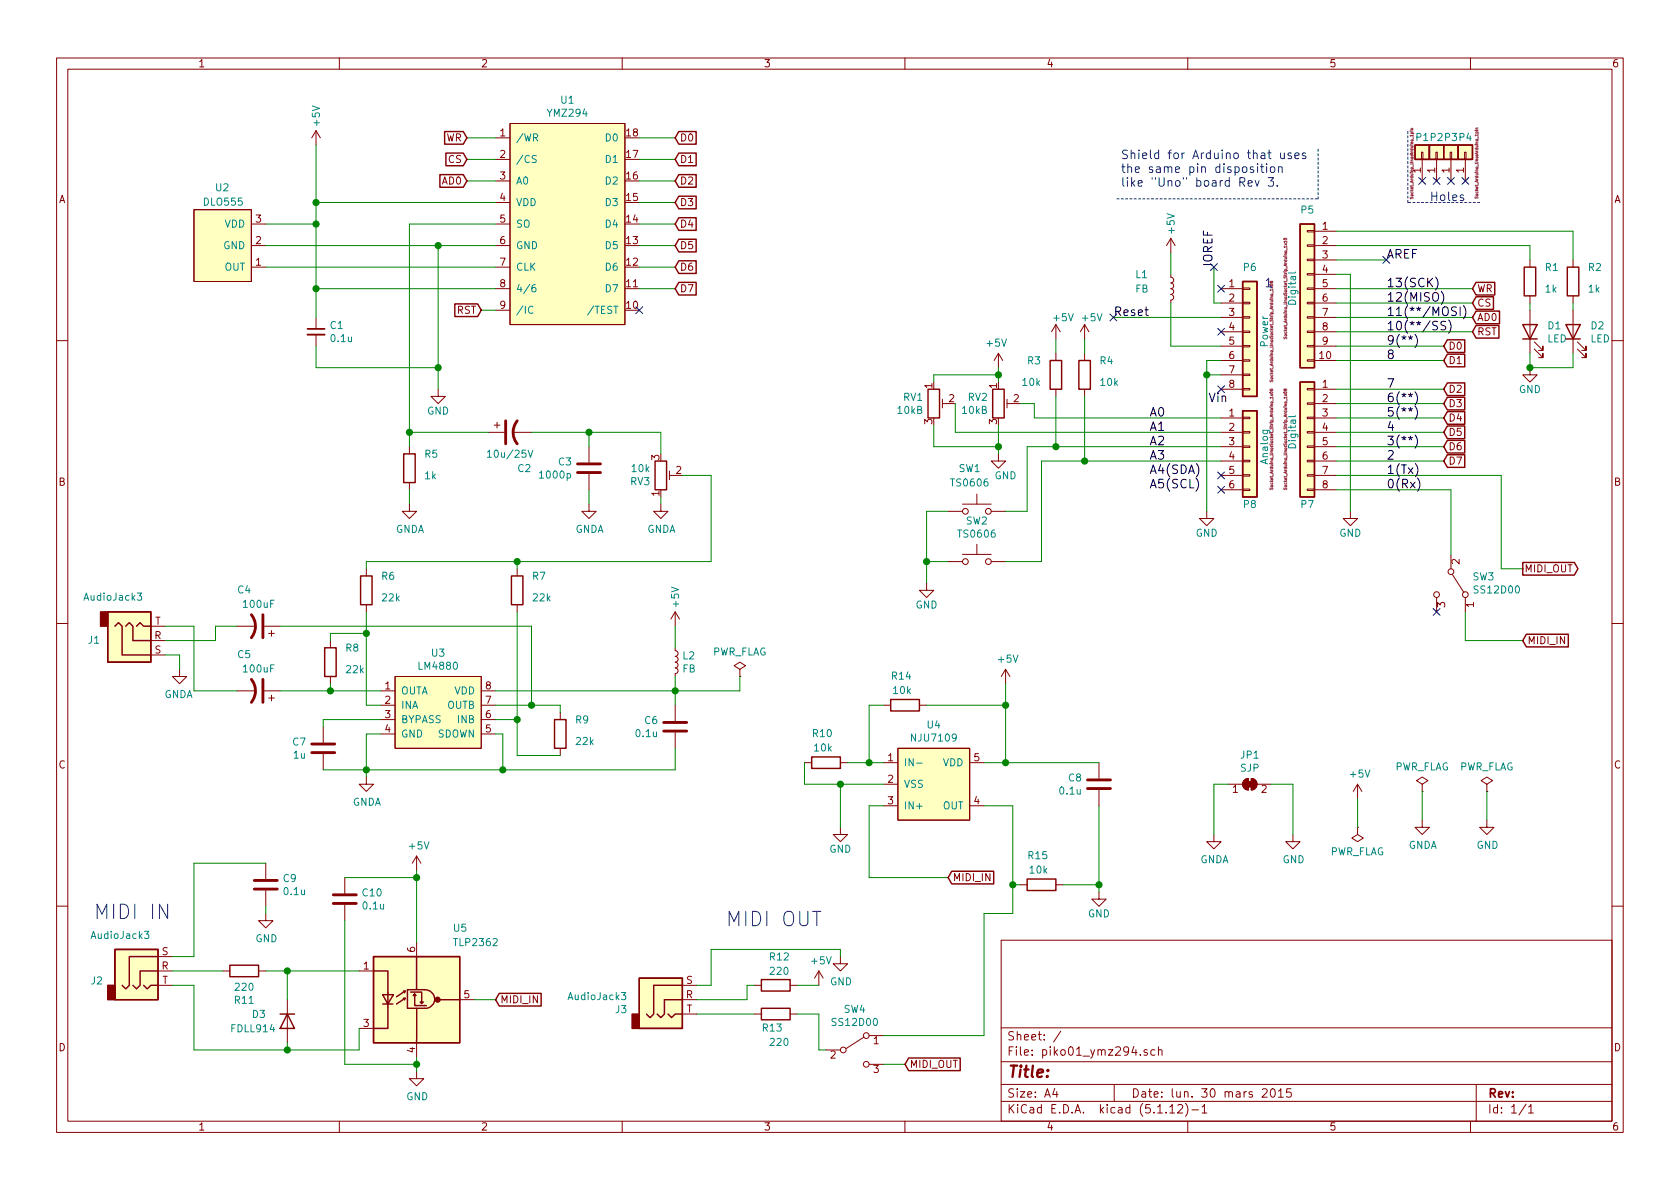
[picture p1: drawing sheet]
<svg xmlns="http://www.w3.org/2000/svg" width="297mm" height="210mm" viewBox="0 0 297 210" stroke-linecap="round" stroke-linejoin="round" font-family="sans-serif">
<g fill="none" stroke="#840000" stroke-width=".18">
<path d="M10 10.3h277v189.9h-277zM12 12.2h273v186.1h-273zM60 10.3v1.9M110 10.3v1.9M160 10.3v1.9M210 10.3v1.9M260 10.3v1.9M34.3 37.1h10.1v12.7h-10.1zM44.4 39.6h2.6M55.9 23.1l-.8 1.3M55.9 23.1v2.5M55.9 23.1l.7 1.3"/>
<path d="M87.6 24.4h2.6M87.6 28.2h2.6M87.6 32h2.6M87.6 35.8h2.6M87.6 39.6h2.6M90.2 21.8h20.3v35.6h-20.3zM251.3 26.9h.3v1.3h-.3zM251.5 28.2v3.8M253.9 26.9h.2v1.3h-.2zM254 28.2v3.8M256.4 26.9h.3v1.3h-.3zM256.5 28.2v3.8"/>
<path d="M259 26.9h.2v1.3h-.2zM259.1 28.2v3.8M44.4 43.4h2.6M44.4 47.2h2.6M55.9 56.1v2.1M55.9 59.2v2M87.6 43.4h2.6M87.6 51h2.6M87.6 47.2h2.6M87.6 54.9h2.6M186.7 57.4l-.8 1.3M186.7 57.4v2.5"/>
<path d="M186.7 57.4l.8 1.3M191.8 57.4l-.8 1.3M191.8 57.4v2.5M191.8 57.4l.7 1.3M207 48.5v.5l.3 .1 .2 .3-.1 .5-.4 .1 .3 .2 .2 .2-.1 .5-.4 .1 .3 .2 .2 .3-.1 .4-.4 .2 .3 .1 .2 .3-.1 .4-.4 .2v.5M207 42.2v2.5M207 42.2l-.8 1.2M207 42.2l.8 1.2M215.9 51h3.8M215.9 53.6h3.8M215.9 56.1h3.8M215.9 58.7h3.8"/>
<path d="M219.7 56h1.3v.3h-1.3zM219.7 53.5h1.3v.2h-1.3zM219.7 50.9h1.3v.3h-1.3zM219.7 58.5h1.3v.3h-1.3zM231.1 56h1.3v.3h-1.3zM231.1 58.5h1.3v.3h-1.3zM231.1 53.5h1.3v.2h-1.3zM231.1 48.4h1.3v.2h-1.3zM231.1 45.8h1.3v.3h-1.3zM231.1 43.3h1.3v.3h-1.3zM231.1 40.8h1.3v.2h-1.3zM231.1 50.9h1.3v.3h-1.3z"/>
<path d="M232.4 40.9h3.8M232.4 43.4h3.8M232.4 46h3.8M232.4 48.5h3.8M232.4 51h3.8M232.4 53.6h3.8M232.4 56.1h3.8M232.4 58.7h3.8M270.5 46v1.2M270.5 52.3v1.3M270.5 54.9v7.6M278.1 46v1.2"/>
<path d="M278.1 52.3v1.3M278.1 54.9v7.6M10 60.2h2M72.4 79v1.3M77.5 68.8v1.3h1.2l-1.2 1.3-1.3-1.3h1.3M86.4 76.4h2.8M87.4 75.2h1M87.9 74.7v1M90.7 76.4h3.3M104.1 79v2.8M166.6 70.6v1.5M166.6 71.4h1"/>
<path d="M176.5 62.5l.8 1.2M176.5 62.5v2.5M176.5 62.5l-.7 1.2M178.1 71.4h1M178.1 70.6v1.5M186.7 62.5v1.2M186.7 68.8v1.3M191.8 62.5v1.2M191.8 68.8v1.3M215.9 76.4h3.8M215.9 63.7h3.8M215.9 61.2h3.8"/>
<path d="M215.9 66.3h3.8M215.9 68.8h3.8M215.9 73.9h3.8M215.9 79h3.8M219.7 63.6h1.3v.3h-1.3zM219.7 66.2h1.3v.2h-1.3zM219.7 68.7h1.3v.3h-1.3zM219.7 61.1h1.3v.2h-1.3zM219.7 76.3h1.3v.3h-1.3zM219.7 73.8h1.3v.2h-1.3zM219.7 78.9h1.3v.2h-1.3zM231.1 61.1h1.3v.2h-1.3z"/>
<path d="M231.1 63.6h1.3v.3h-1.3zM231.1 78.9h1.3v.2h-1.3zM231.1 73.8h1.3v.2h-1.3zM231.1 71.2h1.3v.3h-1.3zM231.1 68.7h1.3v.3h-1.3zM231.1 76.3h1.3v.3h-1.3zM232.4 71.4h3.8M232.4 76.4h3.8M232.4 63.7h3.8M232.4 61.2h3.8M232.4 68.8h3.8M232.4 73.9h3.8"/>
<path d="M232.4 79h3.8M270.5 65v1.3h1.3l-1.3 1.3-1.3-1.3h1.3M271.3 61.7l1.5 1.5v-.7v.7h-.8M271.3 60.4l1.5 1.6v-.8v.8h-.8M278.9 61.7l1.5 1.5v-.7v.7h-.7M278.9 60.4l1.5 1.6v-.8v.8h-.7M285 60.2h2M72.4 89.1v1.3h1.3l-1.3 1.3-1.3-1.3h1.3M72.4 85.3v1.3M104.1 89.1v1.3h1.3l-1.3 1.3-1.2-1.3h1.2M104.1 83.8v2.8M116.8 89.1v1.3h1.3l-1.3 1.3-1.2-1.3h1.2"/>
<path d="M118.4 83.3v1.5M118.4 84.1h1M167.6 99.3h2.6M167.6 90.4h2.6M170.2 98h5.1M170.2 89.1h5.1M172.7 87.4v1.7M172.7 96.3v1.7M175.3 99.3h2.5M175.3 90.4h2.5M176.5 80.3v1.2h1.3l-1.3 1.3-1.2-1.3h1.2M213.4 90.4v1.3h1.2l-1.2 1.3-1.3-1.3h1.3"/>
<path d="M215.9 84.1h3.8M215.9 81.5h3.8M215.9 86.6h3.8M219.7 83.9h1.3v.3h-1.3zM219.7 86.5h1.3v.2h-1.3zM219.7 81.4h1.3v.3h-1.3zM231.1 81.4h1.3v.3h-1.3zM231.1 83.9h1.3v.3h-1.3zM231.1 86.5h1.3v.2h-1.3zM232.4 84.1h3.8M232.4 81.5h3.8M232.4 86.6h3.8"/>
<path d="M238.8 90.4v1.3h1.2l-1.2 1.3-1.3-1.3h1.3M256.5 98v2.6M10 110.3h2M26.7 110.7h2.5M26.7 113.3h2.5M26.7 115.8h2.5M31.7 118.4v1.2h-1.2l1.2 1.3 1.3-1.3h-1.3M41.9 110.7h3.3M46.7 110.7h2.8M47.5 112h1M48 111.5v1M58.4 113.3v1.2"/>
<path d="M58.4 119.6v1.3M64.8 100.6v1.2M64.8 106.9v1.3M69.8 119.6h15.3v12.7h-15.3zM91.4 100.6v1.2M91.4 106.9v1.3M119.4 114.5v.6l.3 .1 .2 .3-.1 .4-.4 .2 .3 .1 .2 .3-.1 .4-.4 .2 .3 .1 .2 .3-.1 .4-.4 .2 .3 .1 .2 .3-.1 .4-.4 .2v.5M119.4 108.2l-.8 1.3M119.4 108.2v2.5M119.4 108.2l.7 1.3M130.8 118.4l1-.7-1-.6-1 .6 1 .7v1.2M130.8 119.6h.1"/>
<path d="M163.8 103.1v1.3h1.3l-1.3 1.3-1.2-1.3h1.2M177.8 118.4l-.8 1.2M177.8 118.4v2.5M177.8 118.4l.8 1.2M254 105.7v2.5M256.8 101.6l2 3.2M259.1 105.7v2.5M285 110.3h2M41.9 122.2h3.3M46.7 122.2h2.8M47.5 123.4h1M48 122.9v1"/>
<path d="M57.1 128.5v2.8M57.1 133.3v2.8M64.8 137.4v1.3h1.2l-1.2 1.2-1.3-1.2h1.3M67.3 122.2h2.5M67.3 124.7h2.5M67.3 127.2h2.5M67.3 129.8h2.5M85.1 122.2h2.5M85.1 124.7h2.5M85.1 127.2h2.5M85.1 129.8h2.5M99.1 126v1.2"/>
<path d="M99.1 132.3v1.3M119.4 124.7v2.8M119.4 129.5v2.8M142.2 134.9h1.3M148.6 134.9h1.3M156.2 124.7h1.3M156.2 138.7h2.5M156.2 134.9h2.5M158.7 132.3h12.7v12.7h-12.7zM162.6 124.7h1.2M171.4 134.9h2.6M194.3 134.9v2.8"/>
<path d="M194.3 139.7v2.8M217.2 138.7h2.5M219.9 138l.5-.3h.3v2a1.03 1.03 0 0 1-.9-.6 1.03 1.03 0 0 1 .1-1.1zM221.2 137.7a1.02 1.02 0 0 1 1 1 1.02 1.02 0 0 1-1 1zM222.2 138.7h2.6M240 138.7l-.7 1.2M240 138.7v2.5M240 138.7l.8 1.2M251.5 138.7l1-.7-1-.6-1.1 .6 1.1 .7v1.2M251.5 139.9h.1M262.9 138.7l1-.7-1-.6-1 .6 1 .7v1.2M262.9 139.9h.1"/>
<path d="M47 152.6v2.8M47 157.5v2.8M61 155.2v2.8M73.7 151.4l-.8 1.2M73.7 151.4v2.5M73.7 151.4l.7 1.2M148.6 146.3v1.3h1.3l-1.3 1.2-1.3-1.2h1.3M156.2 142.5h2.5M171.4 142.5h2.6M180.3 156.5h1.3M186.7 156.5h1.3M194.3 157.7v1.3h1.3l-1.3 1.3-1.3-1.3h1.3"/>
<path d="M214.6 147.6v1.2h1.3l-1.3 1.3-1.2-1.3h1.2M228.6 147.6v1.2h1.3l-1.3 1.3-1.3-1.3h1.3M240 146.3v1.3l1 .6-1 .6-1-.6 1-.6M240 146.3h.1M251.5 145v1.3h1.2l-1.2 1.3-1.3-1.3h1.3M262.9 145v1.3h1.3l-1.3 1.3-1.3-1.3h1.3M10 160.2h2M27.9 171.7h2.6M27.9 174.2h2.6M27.9 169.2h2.6M39.4 171.7h1.2M45.7 171.7h1.3"/>
<path d="M47 161.5v1.3h1.3l-1.3 1.3-1.3-1.3h1.3M50.8 176.8v7.6M61 160v2.8M63.5 171.7h2.5M73.7 166.6v2.6M81.3 176.8h2.5M120.6 174.2h2.6M120.6 179.3h2.6M120.6 176.8h2.6M133.3 174.2h1.3M133.3 179.3h1.3M139.7 174.2h1.3"/>
<path d="M139.7 179.3h1.3M144.8 171.7l-.8 1.3M144.8 171.7v2.5M144.8 171.7l.7 1.3M148.6 169.2v1.2h1.3l-1.3 1.3-1.3-1.3h1.3M177 166.3h108v32h-108zM285 160.2h2M60 198.3v1.9M63.5 181.9h2.5M73.7 189.5v1.2h1.2l-1.2 1.3-1.3-1.3h1.3M73.7 184.4v2.5M110 198.3v1.9"/>
<path d="M146 185.7h2.6M152.8 183.4l-3.2 2M153.7 183.1h2.5M153.7 188.2h2.5M160 198.3v1.9M177 194.8h108M177 191.8h108M177 187.8h108M177 181.8h108M186.5 192.5l-.4 1h1M186.8 193v1M187.6 182.3l-1.3 2"/>
<path d="M197 191.8v3M201.6 186.5v.1M202.8 185.7l-.3-.1-.2 .2v.2l.5 .2v.3h-.5M204.2 185.7l-.4-.1-.3 .3 .1 .6h.6M204.8 185.7l.3-.1 .3 .1 .1 .9M204.8 185.1v1.5M206.8 195.8l.5-.5v1.5M206.8 196.8h.9M208.3 195.5l.2-.2h.3l.2 .2 .1 .3-.9 1h.9M209.6 195.1a1.71 1.71 0 0 1 0 2.3M210 198.3v1.9M210.7 196.3h1.2"/>
<path d="M212.5 195.8l.5-.5v1.5M212.5 196.8h.9M223.2 192.7l.2-.2h.3l.3 .2 .1 .3-1 1h1M224.8 192.6l.2-.1a.8 .8 0 0 1 .5 .8 .8 .8 0 0 1-.5 .7 1 1 0 0 1-.2-1.4zM226 193l.5-.5v1.5M226 194h.9M228.2 192.5h-.7v.7l.2-.1 .5 .1 .1 .2-.1 .5-.2 .1-.5-.1M260 198.3v1.9M261 191.8v6.5M269.8 195.2l-1.2 2M270.3 195.8l.4-.5v1.5M270.3 196.8h.8"/>
<circle cx="170.7" cy="90.4" r=".51"/>
<circle cx="170.7" cy="99.3" r=".51"/>
<circle cx="174.8" cy="90.4" r=".51"/>
<circle cx="174.8" cy="99.3" r=".51"/>
<circle cx="254" cy="105.2" r=".51"/>
<circle cx="256.5" cy="101.1" r=".51"/>
<circle cx="259.1" cy="105.2" r=".51"/>
<circle cx="149.1" cy="185.7" r=".51"/>
<circle cx="153.2" cy="188.2" r=".51"/>
<circle cx="153.2" cy="183.1" r=".51"/>
</g>
<g fill="none" stroke="#840000" stroke-width=".25">
<path d="M77.8 30.9h4.1l.6 1.1-.6 1.1h-4.1zM78.6 23.3h3.3l.6 1.1-.6 1.1h-3.3zM78.8 27.1h3.1l.6 1.1-.6 1.1h-3.1zM120 23.3h3.1v2.2h-3.1l-.6-1.1zM120 38.5h3.1v2.2h-3.1l-.6-1.1zM120 34.7h3.1v2.2h-3.1l-.6-1.1zM120 30.9h3.1v2.2h-3.1l-.6-1.1zM120 27.1h3.1v2.2h-3.1l-.6-1.1zM229.9 39.6h2.5v25.4h-2.5zM250.2 25.6h2.5v2.6h-2.5zM252.7 25.6h2.6v2.6h-2.6zM255.3 25.6h2.5v2.6h-2.5z"/>
<path d="M257.8 25.6h2.5v2.6h-2.5zM80.4 53.7h4.1l.6 1.2-.6 1.1h-4.1zM120 46.1h3.1v2.3h-3.1l-.6-1.2zM120 42.3h3.1v2.2h-3.1l-.6-1.1zM120 49.9h3.1v2.3h-3.1l-.6-1.2zM219.7 49.8h2.5v20.3h-2.5zM261 49.9h3.3v2.3h-3.3l-.7-1.2zM261 52.5h3.1v2.2h-3.1l-.7-1.1zM261 55h4.1v2.2h-4.1l-.7-1.1zM261 57.6h4v2.2h-4l-.7-1.1zM269.2 57.4h2.6l-1.3 2.5zM269.2 59.9h2.6"/>
<path d="M269.5 47.2h2v5.1h-2zM276.9 57.4h2.5l-1.3 2.5zM276.9 59.9h2.5M277.1 47.2h2v5.1h-2zM164.1 68.8h2v5.1h-2zM175.5 68.8h2v5.1h-2zM185.7 63.7h2v5.1h-2zM190.8 63.7h2v5.1h-2zM219.7 72.6h2.5v15.3h-2.5zM229.9 67.6h2.5v20.3h-2.5zM255.9 60.1h3.1v2.2h-3.1l-.6-1.1zM255.9 77.9h3.1v2.2h-3.1l-.6-1.1z"/>
<path d="M255.9 75.3h3.1v2.3h-3.1l-.6-1.2zM255.9 72.8h3.1v2.2h-3.1l-.6-1.1zM255.9 70.3h3.1v2.2h-3.1l-.6-1.1zM255.9 67.7h3.1v2.2h-3.1l-.6-1.1zM255.9 62.6h3.1v2.3h-3.1l-.6-1.2zM71.4 80.3h2v5h-2zM115.8 81.5h2.1v5.1h-2.1zM255.9 80.4h3.1v2.2h-3.1l-.6-1.1zM269.2 99.5h9.2l.6 1.1-.6 1.1h-9.2zM19 108.2h7.7v8.9h-7.7zM20.3 110.7l.7-.6 .6 .6v5.1h5.1M22.2 110.7l.7-.6 .6 .6v2.6h3.2"/>
<path d="M24.1 110.7l.7-.6 .6 .6h1.3M57.4 114.5h2v5.1h-2zM63.8 101.8h2v5.1h-2zM90.4 101.8h2.1v5.1h-2.1zM269.9 112.2h7.4v2.2h-7.4l-.7-1.1zM98 127.2h2.1v5.1h-2.1zM143.5 133.9h5.1v2h-5.1zM157.5 123.7h5.1v2h-5.1zM168.3 154.1h7.4v2.2h-7.4l-.7-1.1zM181.6 155.4h5.1v2.1h-5.1zM20.3 167.9h7.6v8.9h-7.6zM25.4 174.2l.6 .7 .7-.7h1.2"/>
<path d="M27.9 171.7h-3.1v2.5l-.7 .7-.6-.7M27.9 169.2h-5v5l-.7 .7-.6-.7M40.6 170.7h5.1v2h-5.1zM49.5 179.3h2.6M50.8 179.3l1.3 2.6h-2.6zM66 169.2h15.3v15.2h-15.3zM66 171.7h2.6v10.2h-2.6M67.7 175.9h1.9l-1 1.6zM67.7 177.5h1.7M71.3 176.5h.3M71.3 175.3h.3M71.6 176.5l-1.5 1"/>
<path d="M71.6 175.3l-1.5 1M71.6 176.5l-.1 .3M71.6 175.3l-.1 .3M72.6 175.4h1.9v1.8M73.1 176l.2-.2 .3 .2zM73.3 176.1v1.7h1.8M73.7 169.1v5.8M73.7 178.3v6.1M74.3 177.2h.5l-.3 .3zM75 177.8h.4M75.1 175h-3.1v3.3h3.1a1.64 1.64 0 0 0 1.8-1.6 1.64 1.64 0 0 0-1.8-1.7M77.8 176.8h3.6"/>
<path d="M88.3 175.7h7.4v2.2h-7.4l-.7-1.1zM113 173h7.6v8.9h-7.6zM118.1 179.3l.6 .7 .7-.7h1.2M120.6 176.8h-3.1v2.5l-.7 .7-.6-.7M120.6 174.2h-5v5.1l-.7 .7-.6-.7M134.6 173.2h5.1v2.1h-5.1zM134.6 178.3h5.1v2h-5.1zM160.7 187.1h9.1v2.2h-9.1l-.7-1.1z"/>
</g>
<g fill="none" stroke="#840000" stroke-width=".51">
<path d="M89.4 74.4v4.1M91.4 74.4a3.3 3.3 0 0 0 0 4.1M102.1 83.6h4.1M102.1 82h4.1M44.4 108.7a3.3 3.3 0 0 1 0 4.1M46.5 108.7v4.1M44.4 120.1a3.3 3.3 0 0 1 0 4.1M46.5 120.1v4.1M55.1 133.1h4.1M55.1 131.6h4.1M117.3 129.3h4.1M117.3 127.8h4.1"/>
<path d="M192.3 139.4h4M192.3 137.9h4M45 157.2h4M45 155.7h4M58.9 159.8h4.1M58.9 158.2h4.1"/>
</g>
<g fill="#ffffc2" stroke="#ffffc2" stroke-width=".18">
<path d="M19 108.2h7.7v8.9h-7.7z"/>
<path d="M69.8 119.6h15.3v12.7h-15.3z"/>
<path d="M113 173h7.6v8.9h-7.6z"/>
<path d="M66 169.2h15.3v15.2h-15.3z"/>
<path d="M20.3 167.9h7.6v8.9h-7.6z"/>
<path d="M158.7 132.3h12.7v12.7h-12.7z"/>
<path d="M229.9 39.6h2.5v25.4h-2.5z"/>
<path d="M219.7 49.8h2.5v20.3h-2.5z"/>
<path d="M90.2 21.8h20.3v35.6h-20.3z"/>
<path d="M219.7 72.6h2.5v15.3h-2.5z"/>
<path d="M250.2 25.6h2.5v2.6h-2.5z"/>
<path d="M252.7 25.6h2.6v2.6h-2.6z"/>
<path d="M229.9 67.6h2.5v20.3h-2.5z"/>
<path d="M255.3 25.6h2.5v2.6h-2.5z"/>
<path d="M257.8 25.6h2.5v2.6h-2.5z"/>
<path d="M34.3 37.1h10.1v12.7h-10.1z"/>
</g>
<g fill="#840000" stroke="#840000" stroke-width=".25">
<path d="M17.8 108.2h1.2v2.5h-1.2z"/>
<path d="M111.8 179.3h1.2v2.6h-1.2z"/>
<path d="M19 174.2h1.3v2.6h-1.3z"/>
</g>
<path d="M94.8 27.6l-.5-.1-.2 .2 .1 .3 .6 .3v.3l-.2 .1h-.5M94.2 54.3a.6 .6 0 0 0-.8 .4 .6 .6 0 0 0 .6 .7l.2-.1M94.6 50.3l-.4 .2-.2 .4 .1 .6 .2 .1h.3l.2-.2-.2-.5-.3-.1-.3 .3M229.1 48.1l-.2 .2h-1.1M86.2 80l.3-.4v1.3M93.4 79.6l.4 1.3 .4-1.3M229.1 73.5l-.2 .2h-1.1M86.2 80.9h.7M24.3 104.9h.7l-.4 .5 .4 .1-.1 .6h-.4l-.2-.1M162.1 134.9h.9M25.5 164.7h.8l-.4 .5 .4 .1-.1 .6-.5 .1-.2-.2M109.9 175.5h.7l-.4 .5 .4 .1-.1 .6-.4 .1-.2-.1" fill="none" stroke="#008484" stroke-width=".18"/>
<path d="M54.4 59.2h3" fill="none" stroke="#840000" stroke-width=".33"/>
<path d="M54.4 58.2h3" fill="none" stroke="#840000" stroke-width=".3"/>
<g fill="#840000" stroke="#840000" stroke-width=".18">
<path d="M219.9 138l.5-.3h.3v2a1.03 1.03 0 0 1-.9-.6 1.03 1.03 0 0 1 .1-1.1z"/>
<path d="M221.2 137.7a1.02 1.02 0 0 1 1 1 1.02 1.02 0 0 1-1 1z"/>
<path d="M220.5 138.2h1v1h-1z"/>
<circle cx="77.4" cy="176.8" r=".46"/>
</g>
<g fill="none" stroke="#840084" stroke-width=".18">
<path d="M249.4 34.9v.2l.2-.1a.14 .14 0 0 1 .1-.1 .14 .14 0 0 1 .1 .1v.1M249.3 23.2h.1M249.5 23.6h.5M249.5 23.2h.3M249.5 22.9h.3M249.5 23.6l.1-.2h.2v.2M249.8 22.7h-.3v.2M260.8 23.1h.1M260.8 34.8v.2h.2a.14 .14 0 0 1 .1-.2 .14 .14 0 0 1 .2 .1v.2M261 23.1h.3M261 22.8h.3M261.3 23.5v-.2h-.3v.2h.5"/>
<path d="M261.3 22.6l-.3 .1v.1M224.6 50.3h.4a.24 .24 0 0 1-.2 .2 .24 .24 0 0 1-.2-.2zM224.7 50.7l.3 .2M224.7 49.8h.3v.2h-.2l-.1-.2h-.1v.2l.1-.1M225 51.1v.3M225 50.7l-.3 .2M227 59.6v.3h.2l.2-.3 .1 .3M227 42.2a.29 .29 0 0 1 .5 .1v.1a.26 .26 0 0 1-.3 .1 .26 .26 0 0 1-.2-.3zM227.2 43.1l.3 .2M227.5 42.7h-.5l.1 .2M227.5 42.6v.3M227.5 43.5v.3"/>
<path d="M227.5 43.1l-.3 .2M224.5 68.8l.1 .3h.3l.1-.3h-.3l.1 .3M224.6 67.2v.3h.1l.2-.3 .1 .3M224.6 69.3l.4 .1a.24 .24 0 0 1-.2 .2 .24 .24 0 0 1-.2-.3zM224.7 69.7l.3 .3M225 70.2v.3M225 69.7l-.3 .3M227 69.3l.5 .1a.24 .24 0 0 1-.3 .2 .24 .24 0 0 1-.2-.3zM227.2 69.7l.3 .3M227.2 68.9h.3v.1l-.2 .1-.1-.3h-.2v.3l.2-.1M227.5 70.2v.3M227.5 69.7l-.3 .3"/>
<path d="M224.6 86.3v.3h.1l.2-.3 .1 .3M227 86.3v.3h.2l.2-.3 .1 .3"/>
</g>
<path d="M197.5 35.2h35.5M233 35.2v-8.9M248.9 35.8v-12.7M261.6 35.8h-12.7" fill="none" stroke="#0000c2" stroke-width=".18" stroke-dasharray=".4 .4"/>
<g fill="none" stroke="#008400" stroke-width=".18">
<path d="M47 39.6h8.9M55.9 35.8h31.7M55.9 25.6v30.5M82.5 24.4h5.1M82.5 28.2h5.1M82.5 32h5.1M87.6 39.6h-15.2v39.4M113 39.6h6.4M113 35.8h6.4M113 24.4h6.4M113 28.2h6.4M113 32h6.4"/>
<path d="M47 43.4h40.6M47 47.2h40.6M55.9 51h31.7M77.5 43.4v25.4M85.1 54.9h2.5M113 43.4h6.4M113 51h6.4M113 47.2h6.4M186.7 59.9v2.6M191.8 59.9v2.6M196.8 56.1h19.1M207 44.7v3.8"/>
<path d="M207 53.6v7.6h8.9M214.6 47.2v6.4h1.3M236.2 40.9h41.9v5.1M236.2 43.4h34.3v2.6M236.2 51h24.1M236.2 53.6h24.1M236.2 56.1h24.1M236.2 58.7h24.1M236.2 48.5h2.6v41.9M236.2 46h8.9M270.5 53.6v1.3M278.1 53.6v1.3"/>
<path d="M55.9 61.2v3.8h21.6M72.4 76.4h14M94 76.4h22.8v3.9M104.1 76.4v2.6M165.1 75.2v3.8h11.4M168.9 71.4v5h47M176.5 66.3h-11.4v1.3M176.5 65v2.6M176.5 75.2v5.1M180.3 71.4h2.6v2.5h33M186.7 70.1v8.9M191.8 70.1v11.4"/>
<path d="M213.4 66.3h2.5M215.9 79h-34.3v11.4h-3.8M215.9 63.7h-2.5v26.7M236.2 79h19.1M236.2 76.4h19.1M236.2 73.9h19.1M236.2 61.2h19.1M236.2 63.7h19.1M236.2 71.4h19.1M236.2 68.8h19.1M270.5 62.5v2.5h7.6v-2.5M72.4 86.6v2.5"/>
<path d="M91.4 99.3v1.3M104.1 86.6v2.5M116.8 87.9v1.2M120.6 84.1h5.1v15.2h-60.9v1.3M163.8 99.3h3.8M167.6 90.4h-3.8v12.7M215.9 81.5h-31.8v17.8h-6.3M236.2 81.5h19.1M236.2 84.1h29.2v16.5h3.8M236.2 86.6h20.3v11.4M29.2 110.7h5.1v11.5h7.6M29.2 115.8h2.5v2.6"/>
<path d="M41.9 110.7h-3.8v2.6h-8.9M49.5 110.7h44.5v14M64.8 108.2v16.5h2.5M64.8 112h-6.4v1.3M91.4 108.2v25.4h7.7M119.4 110.7v3.8M119.4 119.6v5.1M130.8 119.6v2.6h-43.2M259.1 108.2v5.1h10.1M49.5 122.2h17.8M58.4 120.9v1.3M67.3 127.2h-10.2v1.3"/>
<path d="M67.3 129.8h-2.5v7.6M87.6 124.7h11.5v1.3M87.6 127.2h3.8M87.6 129.8h1.3v6.3M119.4 132.3v3.8h-62.3M142.2 134.9v3.8h14M148.6 138.7v7.6M149.9 134.9h6.3M156.2 124.7h-2.5v10.2M163.8 124.7h14M174 134.9h20.3M177.8 120.9v14"/>
<path d="M217.2 138.7h-2.6v8.9M224.8 138.7h3.8v8.9M251.5 139.9v5.1M262.9 139.9v5.1M47 152.6h-12.7v16.6h-3.8M61 155.2h12.7M73.7 153.9v12.7M156.2 142.5h-2.5v12.7h13.9M174 142.5h5.1v19h-5.1v21.6h-17.8M179.1 156.5h1.2M188 156.5h6.3M194.3 142.5v15.2"/>
<path d="M240 141.2v5.1M30.5 174.2h3.8v11.5h29.2v-3.8M30.5 171.7h8.9M47 171.7h16.5M47 160.3v1.2M50.8 171.7v5.1M61 162.8v25.4h12.7M83.8 176.8h3.8M123.2 179.3h10.1M133.3 174.2h-1.2v2.6h-8.9M141 179.3h3.8v6.4h1.2M141 174.2h3.8"/>
<path d="M148.6 169.2v-1.3h-22.9v6.3h-2.5M50.8 184.4v1.3M73.7 186.9v2.6M156.2 188.2h3.8"/>
</g>
<g fill="none" stroke="#000" stroke-width=".18">
<path d="M250.2 59.1a1.78 1.78 0 0 1 0 2.4M253.8 49a1.78 1.78 0 0 1 0 2.3M254.8 51.5a1.78 1.78 0 0 1 0 2.3M255.6 56.9a.62 .62 0 0 0-.8 0v.5l.7 .3 .1 .3-.3 .3h-.5M256.1 56.6a1.78 1.78 0 0 1 0 2.3M257.5 54.4l-.6-.1-.2 .1v.5l.7 .2 .1 .4-.3 .3-.6-.1M258.2 54.3v1.5M258.7 54a1.78 1.78 0 0 1 0 2.4M250.2 69.3a1.78 1.78 0 0 1 0 2.3M250.2 71.8a1.78 1.78 0 0 1 0 2.4M250.2 76.9a1.78 1.78 0 0 1 0 2.3M250.3 82a1.78 1.78 0 0 1 0 2.3"/>
<path d="M250.6 84.5a1.78 1.78 0 0 1 0 2.4"/>
</g>
<g fill="none" stroke="#0000c2" stroke-width=".18">
<path d="M220.7 32.4l.7-.1-.1-.3-.4-.1-.2 .2 .1 .8h.5M221.6 29.6l-.3-.1-.2 .2v.2l.5 .2v.3h-.5M221.9 31.9l.4 1 .3-1M222.4 29v.1M222.4 29.5v1M222.9 29.5h.5M223.1 29v1.3v.1l.3 .1M224 29v.1M224 29.5v1M224.2 31.4h1l-.5 .6 .4 .1v.7l-.2 .1h-.4l-.3-.1M224.7 29.6l.2-.1 .4 .1 .1 .6-.2 .2-.3 .1-.2-.2zM225.8 32.8v.1"/>
<path d="M226.1 29.6l.2-.1 .3 .1 .1 .9M226.1 29.5v1M226.4 27v.8a.37 .37 0 0 0 .3 .3 .37 .37 0 0 0 .4-.2M227.1 27v1.1M228.3 27.1l-.4-.1-.2 .2 .1 .3 .5 .1v.4h-.6M229 27.6l.7-.2-.1-.3-.4-.1-.2 .2v.8h.6M230.8 27.1l-.3-.1-.2 .2v.3l.5 .1v.4h-.5M258.7 34.5a.37 .37 0 0 0-.5 .2v.2l.6 .3-.2 .3-.4-.1M29.6 159.9v2.5l-1.4-2.5v2.5"/>
</g>
<g fill="#008400" stroke="#008400" stroke-width=".25">
<circle cx="50.8" cy="171.7" r=".51"/>
<circle cx="186.7" cy="79" r=".51"/>
<circle cx="104.1" cy="76.4" r=".51"/>
<circle cx="64.8" cy="112" r=".51"/>
<circle cx="194.3" cy="156.5" r=".51"/>
<circle cx="72.4" cy="76.4" r=".51"/>
<circle cx="73.7" cy="188.2" r=".51"/>
<circle cx="163.8" cy="99.3" r=".51"/>
<circle cx="73.7" cy="155.2" r=".51"/>
<circle cx="50.8" cy="185.7" r=".51"/>
<circle cx="179.1" cy="156.5" r=".51"/>
<circle cx="176.5" cy="79" r=".51"/>
<circle cx="153.7" cy="134.9" r=".51"/>
<circle cx="176.5" cy="66.3" r=".51"/>
<circle cx="77.5" cy="43.4" r=".51"/>
<circle cx="177.8" cy="124.7" r=".51"/>
<circle cx="77.5" cy="65" r=".51"/>
<circle cx="270.5" cy="65" r=".51"/>
<circle cx="191.8" cy="81.5" r=".51"/>
<circle cx="88.9" cy="136.1" r=".51"/>
<circle cx="58.4" cy="122.2" r=".51"/>
<circle cx="91.4" cy="127.2" r=".51"/>
<circle cx="55.9" cy="39.6" r=".51"/>
<circle cx="94" cy="124.7" r=".51"/>
<circle cx="55.9" cy="51" r=".51"/>
<circle cx="55.9" cy="35.8" r=".51"/>
<circle cx="213.4" cy="66.3" r=".51"/>
<circle cx="91.4" cy="99.3" r=".51"/>
<circle cx="119.4" cy="122.2" r=".51"/>
<circle cx="177.8" cy="134.9" r=".51"/>
<circle cx="148.6" cy="138.7" r=".51"/>
<circle cx="64.8" cy="136.1" r=".51"/>
</g>
<g fill="none" stroke="#000084" stroke-width=".18">
<path d="M250.9 31.4l1.2 1.2M252.1 31.4l-1.2 1.2M253.4 31.4l1.2 1.2M254.6 31.4l-1.2 1.2M255.9 31.4l1.2 1.2M257.1 31.4l-1.2 1.2M258.5 31.4l1.2 1.2M259.7 31.4l-1.2 1.2M112.4 54.2l1.2 1.3M113.6 54.2l-1.2 1.3M196.2 55.5l1.3 1.2M197.5 55.5l-1.3 1.2"/>
<path d="M214 46.6l1.2 1.2M215.2 46.6l-1.2 1.2M215.3 58.1l1.2 1.2M215.3 50.4l1.2 1.3M216.5 58.1l-1.2 1.2M216.5 50.4l-1.2 1.3M244.5 45.4l1.2 1.2M245.7 45.4l-1.2 1.2M215.3 68.2l1.2 1.2M216.5 68.2l-1.2 1.2M215.3 83.5l1.2 1.2M215.3 86l1.2 1.2"/>
<path d="M216.5 83.5l-1.2 1.2M216.5 86l-1.2 1.2M253.4 107.6l1.2 1.2M254.6 107.6l-1.2 1.2"/>
</g>
<g font-size="3.5" fill="#0000c2">
<text x="16.5" y="162.6">MIDI IN</text>
<text x="128.3" y="163.8">MIDI OUT</text>
</g>
<text font-size="2.8" fill="#840000" x="178" y="190.5">Title:</text>
<g font-size="2.1" fill="#0000c2">
<text x="198.1" y="28.1">Shield for Arduino that uses</text>
<text x="198.1" y="30.6">the same pin disposition</text>
<text x="198.1" y="33">like &quot;Uno&quot; board Rev 3.</text>
<text x="252.7" y="35.6">Holes</text>
<text x="223.5" y="50.8">1</text>
</g>
<g font-size="2.1">
<text x="214.4" y="47.2" transform="rotate(-90 214.4 47.2)">IOREF</text>
<text x="245.1" y="45.7">AREF</text>
<text x="245.1" y="53.3">12(MISO)</text>
<text x="245.1" y="50.8">13(SCK)</text>
<text x="196.8" y="55.9">Reset</text>
<text x="245.1" y="55.9">11(**/MOSI)</text>
<text x="245.1" y="58.4">10(**/SS)</text>
<text x="245.1" y="63.5">8</text>
<text x="245.1" y="61">9(**)</text>
<text x="213.9" y="71.1">Vin</text>
<text x="245.1" y="71.1">6(**)</text>
<text x="245.1" y="68.6">7</text>
<text x="203.2" y="76.2">A1</text>
<text x="203.2" y="73.7">A0</text>
<text x="245.1" y="73.7">5(**)</text>
<text x="245.1" y="76.2">4</text>
<text x="203.2" y="78.7">A2</text>
<text x="203.2" y="81.3">A3</text>
<text x="203.2" y="83.8">A4(SDA)</text>
<text x="245.1" y="78.7">3(**)</text>
<text x="245.1" y="81.3">2</text>
<text x="245.1" y="83.8">1(Tx)</text>
<text x="203.2" y="86.4">A5(SCL)</text>
<text x="245.1" y="86.4">0(Rx)</text>
</g>
<g font-size="2.1" fill="#840000">
<text x="178" y="184">Sheet: /</text>
<text x="178" y="186.7">File: piko01_ymz294.sch</text>
<text x="178" y="196.9">KiCad E.D.A. kicad (5.1.12)-1</text>
<text x="178" y="194.1">Size: A4</text>
<text x="200" y="194.1">Date: lun. 30 mars 2015</text>
<text x="263" y="194.1">Rev:</text>
<text x="263" y="196.9">Id: 1/1</text>
</g>
<g font-size="1.8" fill="#840000">
<text x="35" y="11.9">1</text>
<text x="85" y="11.9">2</text>
<text x="135" y="11.9">3</text>
<text x="185" y="11.9">4</text>
<text x="235" y="11.9">5</text>
<text x="285" y="11.9">6</text>
<text x="78.8" y="25">WR</text>
<text x="79.3" y="28.8">CS</text>
<text x="88.4" y="24.1">1</text>
<text x="88.4" y="27.9">2</text>
<text x="110.8" y="27.9">17</text>
<text x="110.8" y="24.1">18</text>
<text x="120.2" y="25">D0</text>
<text x="120.2" y="28.8">D1</text>
<text x="10.4" y="35.9">A</text>
<text x="78.2" y="32.6">AD0</text>
<text x="88.4" y="31.7">3</text>
<text x="88.4" y="35.6">4</text>
<text x="110.8" y="35.6">15</text>
<text x="110.8" y="31.7">16</text>
<text x="120.2" y="32.6">D2</text>
<text x="253.7" y="30.6" transform="rotate(-90 253.7 30.6)">1</text>
<text x="256.3" y="30.6" transform="rotate(-90 256.3 30.6)">1</text>
<text x="258.8" y="30.6" transform="rotate(-90 258.8 30.6)">1</text>
<text x="285.4" y="35.9">A</text>
<text x="45.2" y="39.4">3</text>
<text x="88.4" y="39.4">5</text>
<text x="110.8" y="39.4">14</text>
<text x="120.2" y="40.3">D4</text>
<text x="120.2" y="36.4">D3</text>
<text x="233.8" y="40.6">1</text>
<text x="45.2" y="47">1</text>
<text x="45.2" y="43.2">2</text>
<text x="88.4" y="43.2">6</text>
<text x="88.4" y="47">7</text>
<text x="110.8" y="47">12</text>
<text x="110.8" y="43.2">13</text>
<text x="120.2" y="47.9">D6</text>
<text x="120.2" y="44.1">D5</text>
<text x="233.8" y="43.2">2</text>
<text x="233.8" y="45.7">3</text>
<text x="88.4" y="50.8">8</text>
<text x="110.8" y="50.8">11</text>
<text x="120.2" y="51.7">D7</text>
<text x="217.3" y="50.8">1</text>
<text x="217.3" y="53.3">2</text>
<text x="233.8" y="48.3">4</text>
<text x="233.8" y="50.8">5</text>
<text x="233.8" y="53.3">6</text>
<text x="261.1" y="51.7">WR</text>
<text x="80.8" y="55.5">RST</text>
<text x="88.4" y="54.6">9</text>
<text x="110.8" y="54.6">10</text>
<text x="217.3" y="55.9">3</text>
<text x="217.3" y="58.4">4</text>
<text x="233.8" y="55.9">7</text>
<text x="233.8" y="58.4">8</text>
<text x="261.1" y="54.2">CS</text>
<text x="261.1" y="56.8">AD0</text>
<text x="261.1" y="59.3">RST</text>
<text x="217.3" y="61">5</text>
<text x="217.3" y="63.5">6</text>
<text x="233.3" y="63.5">10</text>
<text x="233.8" y="61">9</text>
<text x="256.1" y="61.8">D0</text>
<text x="256.1" y="64.4">D1</text>
<text x="164.8" y="68.7" transform="rotate(-90 164.8 68.7)">1</text>
<text x="167.8" y="71.1">2</text>
<text x="176.3" y="68.7" transform="rotate(-90 176.3 68.7)">1</text>
<text x="179.2" y="71.1">2</text>
<text x="217.3" y="66">7</text>
<text x="217.3" y="68.6">8</text>
<text x="233.8" y="68.6">1</text>
<text x="233.8" y="71.1">2</text>
<text x="256.1" y="69.5">D2</text>
<text x="164.8" y="75" transform="rotate(-90 164.8 75)">3</text>
<text x="176.3" y="75" transform="rotate(-90 176.3 75)">3</text>
<text x="217.3" y="73.7">1</text>
<text x="217.3" y="76.2">2</text>
<text x="233.8" y="73.7">3</text>
<text x="233.8" y="76.2">4</text>
<text x="256.1" y="77.1">D5</text>
<text x="256.1" y="74.5">D4</text>
<text x="256.1" y="72">D3</text>
<text x="116.6" y="81.4" transform="rotate(-90 116.6 81.4)">3</text>
<text x="119.5" y="83.8">2</text>
<text x="217.3" y="78.7">3</text>
<text x="217.3" y="81.3">4</text>
<text x="217.3" y="83.8">5</text>
<text x="233.8" y="78.7">5</text>
<text x="233.8" y="81.3">6</text>
<text x="233.8" y="83.8">7</text>
<text x="256.1" y="82.2">D7</text>
<text x="256.1" y="79.6">D6</text>
<text x="10.4" y="85.9">B</text>
<text x="116.6" y="87.7" transform="rotate(-90 116.6 87.7)">1</text>
<text x="217.3" y="86.4">6</text>
<text x="233.8" y="86.4">8</text>
<text x="285.4" y="85.9">B</text>
<text x="258.1" y="99.8" transform="rotate(-90 258.1 99.8)">2</text>
<text x="269.5" y="101.2">MIDI_OUT</text>
<text x="255.5" y="107.4" transform="rotate(-90 255.5 107.4)">3</text>
<text x="260.6" y="107.4" transform="rotate(-90 260.6 107.4)">1</text>
<text x="27.3" y="113">R</text>
<text x="27.4" y="110.5">T</text>
<text x="270" y="113.9">MIDI_IN</text>
<text x="27.4" y="115.6">S</text>
<text x="68.1" y="121.9">1</text>
<text x="68.1" y="124.5">2</text>
<text x="85.9" y="124.5">7</text>
<text x="85.9" y="121.9">8</text>
<text x="68.1" y="127">3</text>
<text x="68.1" y="129.5">4</text>
<text x="85.9" y="129.5">5</text>
<text x="85.9" y="127">6</text>
<text x="10.4" y="135.9">C</text>
<text x="157" y="134.6">1</text>
<text x="172.2" y="134.6">5</text>
<text x="285.4" y="135.9">C</text>
<text x="157" y="138.4">2</text>
<text x="157" y="142.2">3</text>
<text x="172.2" y="142.2">4</text>
<text x="218" y="140.2">1</text>
<text x="223" y="140.2">2</text>
<text x="168.4" y="155.8">MIDI_IN</text>
<text x="28.6" y="171.4">R</text>
<text x="28.6" y="168.9">S</text>
<text x="28.7" y="174">T</text>
<text x="64.3" y="171.4">1</text>
<text x="73.4" y="168.4" transform="rotate(-90 73.4 168.4)">6</text>
<text x="121.3" y="174">S</text>
<text x="82.1" y="176.5">5</text>
<text x="88.4" y="177.4">MIDI_IN</text>
<text x="121.3" y="176.5">R</text>
<text x="121.4" y="179.1">T</text>
<text x="10.4" y="185.9">D</text>
<text x="64.3" y="181.6">3</text>
<text x="154.5" y="184.7">1</text>
<text x="285.4" y="185.9">D</text>
<text x="73.4" y="186.2" transform="rotate(-90 73.4 186.2)">4</text>
<text x="146.8" y="187.2">2</text>
<text x="154.5" y="189.7">3</text>
<text x="160.8" y="188.8">MIDI_OUT</text>
<text x="35" y="199.9">1</text>
<text x="85" y="199.9">2</text>
<text x="135" y="199.9">3</text>
<text x="185" y="199.9">4</text>
<text x="235" y="199.9">5</text>
<text x="285" y="199.9">6</text>
</g>
<g font-size="1.8" fill="#008484">
<text x="56.6" y="22.2" transform="rotate(-90 56.6 22.2)">+5V</text>
<text x="97" y="20.6">YMZ294</text>
<text x="99.2" y="18.3">U1</text>
<text x="91.2" y="25">/WR</text>
<text x="91.2" y="28.8">/CS</text>
<text x="107.2" y="28.8">D1</text>
<text x="107.2" y="25">D0</text>
<text x="250.4" y="24.9">P1 P2 P3 P4</text>
<text x="38.2" y="33.8">U2</text>
<text x="91.2" y="32.6">A0</text>
<text x="107.2" y="32.6">D2</text>
<text x="36.1" y="36.4">DLO555</text>
<text x="39.7" y="40.3">VDD</text>
<text x="91.2" y="36.4">VDD</text>
<text x="91.2" y="40.3">SO</text>
<text x="107.2" y="40.3">D4</text>
<text x="107.2" y="36.4">D3</text>
<text x="207.7" y="41.2" transform="rotate(-90 207.7 41.2)">+5V</text>
<text x="230.1" y="37.8">P5</text>
<text x="39.5" y="44.1">GND</text>
<text x="39.7" y="47.9">OUT</text>
<text x="91.2" y="44.1">GND</text>
<text x="91.2" y="47.9">CLK</text>
<text x="107.2" y="47.9">D6</text>
<text x="107.2" y="44.1">D5</text>
<text x="219.9" y="47.9">P6</text>
<text x="273.3" y="47.9">R1</text>
<text x="280.9" y="47.9">R2</text>
<text x="91.2" y="51.7">4/6</text>
<text x="107.2" y="51.7">D7</text>
<text x="200.7" y="51.7">FB</text>
<text x="200.8" y="49.2">L1</text>
<text x="273.3" y="51.7">1k</text>
<text x="280.9" y="51.7">1k</text>
<text x="58.4" y="58.2">C1</text>
<text x="91.2" y="55.5">/IC</text>
<text x="104.5" y="55.5">/TEST</text>
<text x="186.4" y="56.8">+5V</text>
<text x="191.4" y="56.8">+5V</text>
<text x="273.7" y="58.2">D1</text>
<text x="281.3" y="58.2">D2</text>
<text x="58.6" y="60.5">0.1u</text>
<text x="174.5" y="61.3">+5V</text>
<text x="181.7" y="64.4">R3</text>
<text x="194.5" y="64.4">R4</text>
<text x="273.6" y="60.5">LED</text>
<text x="281.2" y="60.5">LED</text>
<text x="159.8" y="70.9">RV1</text>
<text x="171.2" y="70.9">RV2</text>
<text x="180.9" y="68.2">10k</text>
<text x="194.6" y="68.2">10k</text>
<text x="268.6" y="69.5">GND</text>
<text x="75.5" y="73.3">GND</text>
<text x="158.8" y="73.2">10kB</text>
<text x="170.2" y="73.2">10kB</text>
<text x="75.1" y="80.9">R5</text>
<text x="86.8" y="80.9">10u/25V</text>
<text x="91.6" y="83.5">C2</text>
<text x="98.8" y="82.3">C3</text>
<text x="111.8" y="83.5">10k</text>
<text x="169.5" y="83.5">SW1</text>
<text x="75.2" y="84.8">1k</text>
<text x="95.7" y="84.6">1000p</text>
<text x="111.5" y="85.8">RV3</text>
<text x="168.4" y="86">TS0606</text>
<text x="175.8" y="84.8">GND</text>
<text x="219.9" y="89.8">P8</text>
<text x="230.1" y="89.8">P7</text>
<text x="69.9" y="94.2">GNDA</text>
<text x="101.7" y="94.2">GNDA</text>
<text x="114.4" y="94.2">GNDA</text>
<text x="169.6" y="95.1">TS0606</text>
<text x="170.8" y="92.8">SW2</text>
<text x="211.4" y="94.9">GND</text>
<text x="236.8" y="94.9">GND</text>
<text x="15.1" y="106.2">AudioJack3</text>
<text x="42.1" y="104.9">C4</text>
<text x="43.2" y="107.5">100uF</text>
<text x="67.5" y="102.5">R6</text>
<text x="67.6" y="106.3">22k</text>
<text x="94.2" y="102.5">R7</text>
<text x="94.3" y="106.3">22k</text>
<text x="120.1" y="107.3" transform="rotate(-90 120.1 107.3)">+5V</text>
<text x="161.9" y="107.6">GND</text>
<text x="260.4" y="102.6">SW3</text>
<text x="260.9" y="104.9">SS12D00</text>
<text x="15.6" y="113.8">J1</text>
<text x="42.1" y="116.4">C5</text>
<text x="43.2" y="118.9">100uF</text>
<text x="61.2" y="115.2">R8</text>
<text x="61.3" y="119">22k</text>
<text x="74.2" y="118.4">LM4880</text>
<text x="76.4" y="116.1">U3</text>
<text x="120.7" y="118.9">FB</text>
<text x="120.8" y="116.6">L2</text>
<text x="125.9" y="115.9">PWR_FLAG</text>
<text x="176.6" y="117.2">+5V</text>
<text x="29" y="123.4">GNDA</text>
<text x="70.9" y="122.8">OUTA</text>
<text x="70.9" y="125.3">INA</text>
<text x="79.1" y="125.3">OUTB</text>
<text x="80.3" y="122.8">VDD</text>
<text x="157.7" y="120.2">R14</text>
<text x="158" y="122.7">10k</text>
<text x="51.8" y="131.8">C7</text>
<text x="70.9" y="127.9">BYPASS</text>
<text x="70.9" y="130.4">GND</text>
<text x="77.3" y="130.4">SDOWN</text>
<text x="81" y="127.9">INB</text>
<text x="101.8" y="127.9">R9</text>
<text x="101.9" y="131.7">22k</text>
<text x="112.5" y="130.3">0.1u</text>
<text x="114" y="128">C6</text>
<text x="143.8" y="130.3">R10</text>
<text x="161.4" y="131.1">NJU7109</text>
<text x="164" y="128.8">U4</text>
<text x="51.9" y="134.2">1u</text>
<text x="144" y="132.9">10k</text>
<text x="159.8" y="135.5">IN-</text>
<text x="166.7" y="135.5">VDD</text>
<text x="219.3" y="136.5">SJP</text>
<text x="219.4" y="134.2">JP1</text>
<text x="238.8" y="137.5">+5V</text>
<text x="246.5" y="136.2">PWR_FLAG</text>
<text x="257.9" y="136.2">PWR_FLAG</text>
<text x="62.3" y="142.5">GNDA</text>
<text x="159.8" y="139.3">VSS</text>
<text x="159.8" y="143.1">IN+</text>
<text x="166.7" y="143.1">OUT</text>
<text x="187.5" y="140.5">0.1u</text>
<text x="189" y="138.2">C8</text>
<text x="50.1" y="156">C9</text>
<text x="72.4" y="150.2">+5V</text>
<text x="146.6" y="150.8">GND</text>
<text x="181.9" y="151.9">R15</text>
<text x="182.1" y="154.5">10k</text>
<text x="212.2" y="152.6">GNDA</text>
<text x="226.8" y="152.6">GND</text>
<text x="235.1" y="151.3">PWR_FLAG</text>
<text x="249" y="150.1">GNDA</text>
<text x="261.1" y="150.1">GND</text>
<text x="50.3" y="158.3">0.1u</text>
<text x="64.2" y="158.5">C10</text>
<text x="64.3" y="160.8">0.1u</text>
<text x="16.3" y="166">AudioJack3</text>
<text x="45.2" y="166.6">GND</text>
<text x="80.2" y="164.8">U5</text>
<text x="80.5" y="167.3">TLP2362</text>
<text x="192.4" y="162.2">GND</text>
<text x="136.2" y="169.8">R12</text>
<text x="136.3" y="172.4">220</text>
<text x="143.6" y="170.5">+5V</text>
<text x="16.2" y="174.1">J2</text>
<text x="41.6" y="177.5">R11</text>
<text x="41.7" y="175.2">220</text>
<text x="100.7" y="176.9">AudioJack3</text>
<text x="108.9" y="179.2">J3</text>
<text x="146.8" y="174.2">GND</text>
<text x="149.2" y="179.1">SW4</text>
<text x="41" y="182.5">FDLL914</text>
<text x="44.7" y="180">D3</text>
<text x="134.9" y="182.4">R13</text>
<text x="136.3" y="185">220</text>
<text x="147.3" y="181.4">SS12D00</text>
<text x="71.8" y="194.6">GND</text>
</g>
<g font-size="1.8" fill="#840084">
<text x="251.2" y="30.6" transform="rotate(-90 251.2 30.6)">1</text>
<text x="229.2" y="53.7" transform="rotate(-90 229.2 53.7)">Digital</text>
<text x="224.2" y="61.3" transform="rotate(-90 224.2 61.3)">Power</text>
<text x="224.2" y="82" transform="rotate(-90 224.2 82)">Analog</text>
<text x="229.2" y="79.1" transform="rotate(-90 229.2 79.1)">Digital</text>
</g>
<g font-size=".7" fill="#840084">
<text x="249.9" y="34.9" transform="rotate(-90 249.9 34.9)">Socket_Arduino_Uno:Arduino_1pin</text>
<text x="261.3" y="34.8" transform="rotate(-90 261.3 34.8)">Socket_Arduino_Uno:Arduino_1pin</text>
<text x="227.5" y="59.4" transform="rotate(-90 227.5 59.4)">Socket_Arduino_Uno:Socket_Strip_Arduino_1x10</text>
<text x="225.1" y="67.1" transform="rotate(-90 225.1 67.1)">Socket_Arduino_Uno:Socket_Strip_Arduino_1x08</text>
<text x="225.1" y="86.1" transform="rotate(-90 225.1 86.1)">Socket_Arduino_Uno:Socket_Strip_Arduino_1x06</text>
<text x="227.5" y="86.1" transform="rotate(-90 227.5 86.1)">Socket_Arduino_Uno:Socket_Strip_Arduino_1x08</text>
</g>
</svg>
